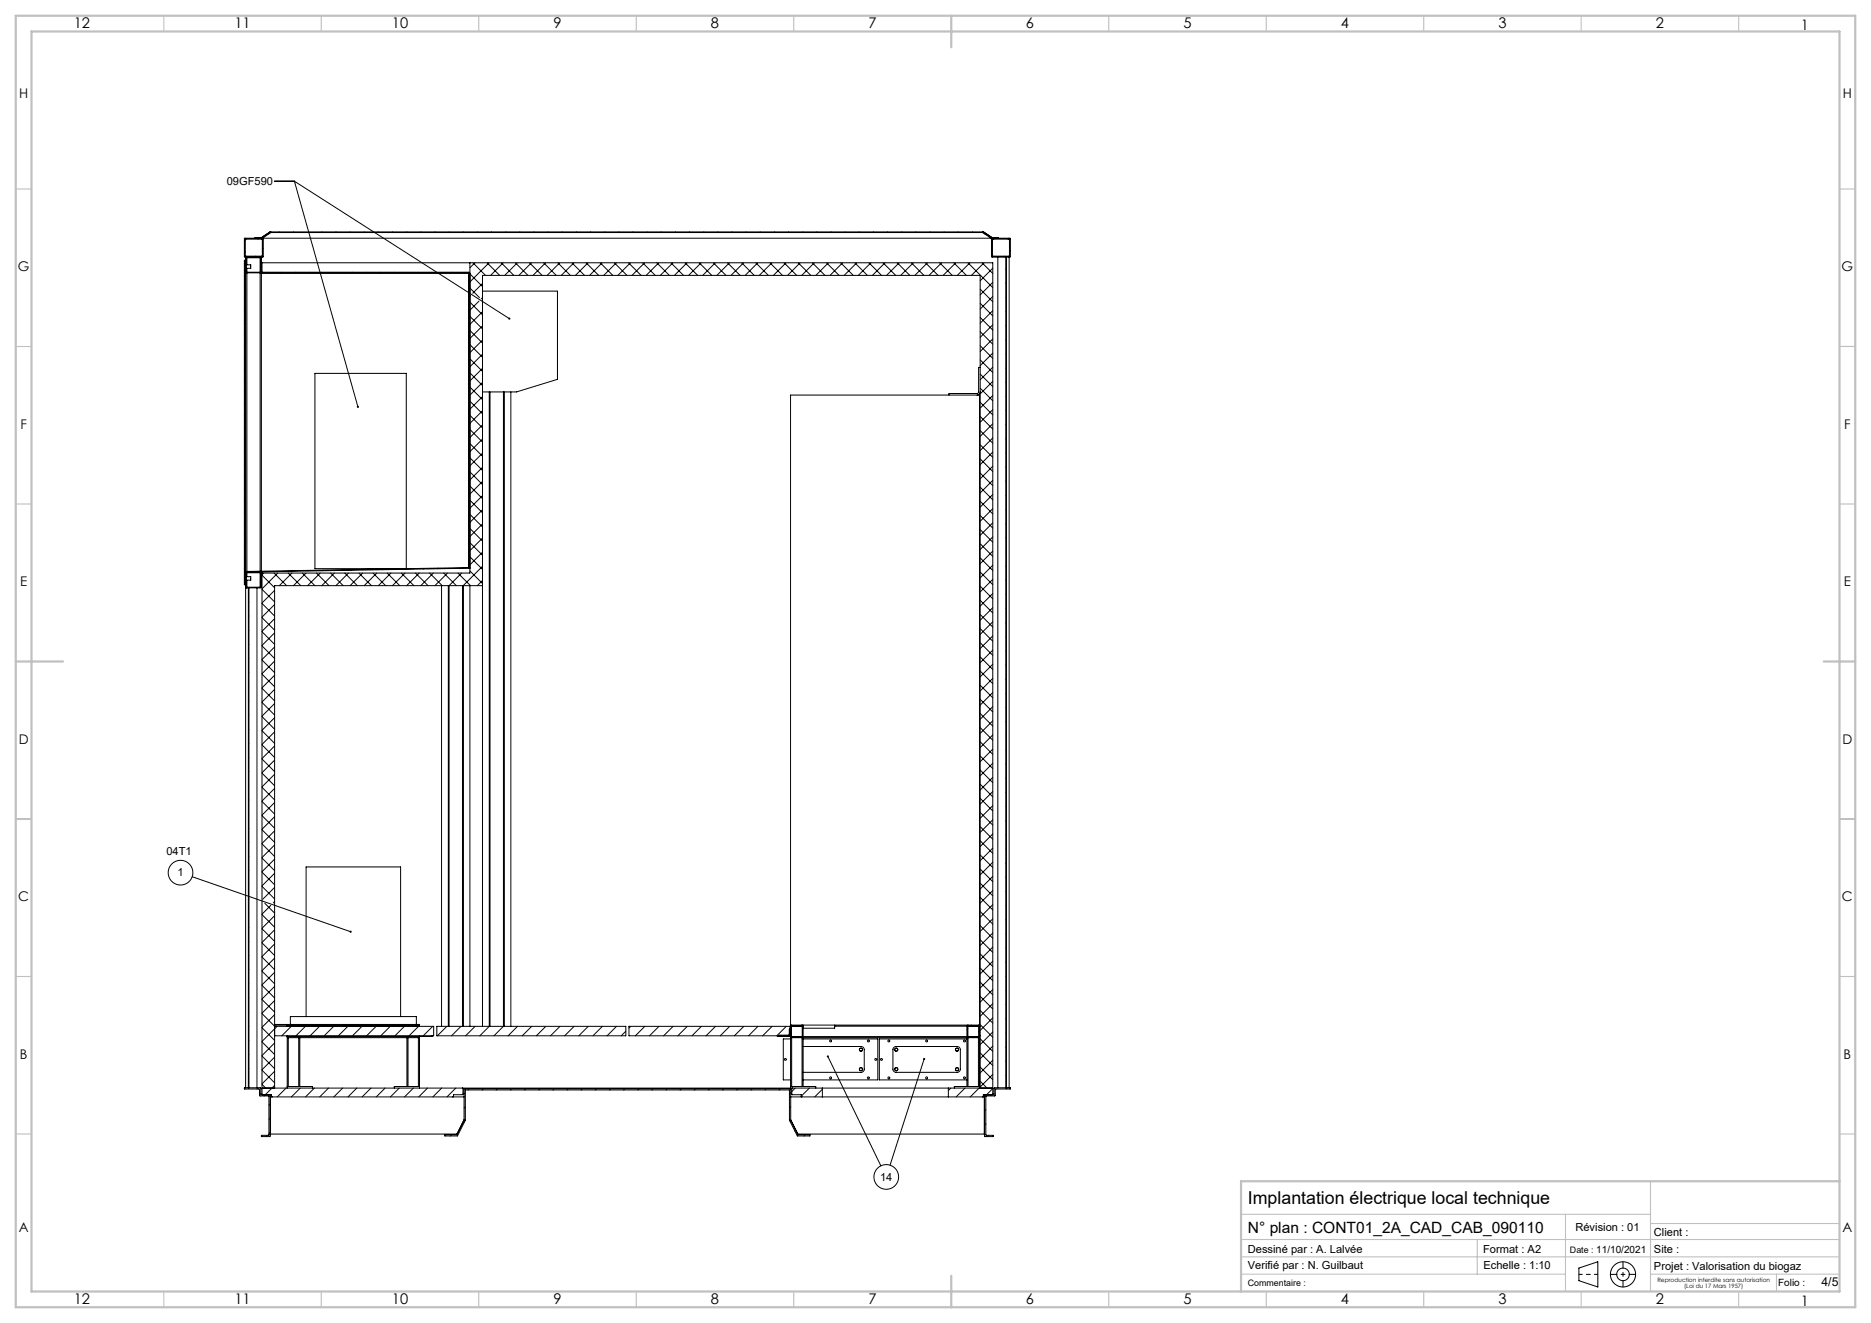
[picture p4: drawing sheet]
<svg xmlns="http://www.w3.org/2000/svg" width="594mm" height="420mm" viewBox="0 0 594 420" stroke-linecap="round" stroke-linejoin="round" font-family="sans-serif">
<g fill="none" stroke="#000" stroke-width=".32">
<path d="M87.1 57.5h6.4M93.5 57.5l20.1 71.7M93.5 57.5l68.2 43.7M77.7 75.6l-.1 .2M77.8 75.6l-.2 .2v5.6l.2 .2h5.7l.1-5.8-.2-.2M77.8 75.6h5.6M77.9 80l-.3 .3M77.9 76h5.3v5.3h-5.3zM82.4 75.4l-.5 .5M83.3 75.6l2.7-1.8h225.9l2.8 1.8 6 .1v5.9h-5.9v-5.8l.2-.2M83.4 75.6h231.2M83.6 78.8l-.3 .3"/>
<path d="M86 73.6l-3 1.8M86 73.6l-2.8 1.8h-2.2v.2M86 73.6h226M88.7 73.6l-.2 .2M93.2 73.6l-.2 .2M102.2 73.6l-.2 .2M106.7 73.6l-.2 .2M111.2 73.6l-.2 .2M115.7 73.6l-.2 .2M120.2 73.6l-.2 .2M124.6 73.6l-.2 .2M129.1 73.6l-.2 .2"/>
<path d="M133.6 73.6l-.2 .2M138.1 73.6l-.2 .2M142.6 73.6l-.2 .2M147.1 73.6l-.2 .2M151.6 73.6l-.2 .2M156.1 73.6l-.2 .2M160.6 73.6l-.2 .2M165.1 73.6l-.2 .2M169.5 73.6l-.2 .2M174 73.6l-.2 .2M178.5 73.6l-.2 .2M183 73.6l-.2 .2"/>
<path d="M187.5 73.6l-.2 .2M192 73.6l-.2 .2M196.5 73.6l-.2 .2M201 73.6l-.2 .2M205.5 73.6l-.2 .2M210 73.6l-.2 .2M214.5 73.6l-.2 .2M218.9 73.6l-.2 .2M223.4 73.6l-.2 .2M227.9 73.6l-.2 .2M232.4 73.6l-.2 .2M236.9 73.6l-.2 .2"/>
<path d="M241.4 73.6l-.2 .2M245.9 73.6l-.2 .2M250.4 73.6l-.2 .2M254.9 73.6l-.2 .2M259.4 73.6l-.2 .2M263.8 73.6l-.2 .2M268.3 73.6l-.2 .2M272.8 73.6l-.2 .2M277.3 73.6l-.2 .2M281.8 73.6l-.2 .2M286.3 73.6l-.2 .2M290.8 73.6l-.2 .2"/>
<path d="M295.3 73.6l-.2 .2M299.8 73.6l-.2 .2M304.3 73.6l-.2 .2M308.7 73.6l-.2 .2M312 73.6l2.9 1.8M312 73.6l2.7 1.8h2.3v.2M312.7 74.1l-.1 .2M315.1 76.3l-.3 .3M315.1 76h5.3v5.3h-5.3zM315.9 75.4l-.5 .5M320.2 75.6l-.3 .3M320.8 79.5l-.3 .3"/>
<path d="M77.6 82.6h.3v103h-.3zM77.6 91.4h.3M77.6 90.6h.3M77.6 95.1h.3M77.6 94.4h.3M77.6 98.1h.3M77.6 98.9h.3M77.6 87.6h.3M77.7 98.1l-.1 .1M77.9 85.2h.1M77.9 84h.1M78 86.2l.4 .4"/>
<path d="M78.2 84.1h1.4v1.1h-1.4M78.4 81.6l-.4 .4v99.4M78.4 81.8l-.2 .2v4.2l.2 .2M78.4 86.4h4.2M78.4 81.8h4.2M78.4 86.6h4.2M78.4 81.8v2.3M78.4 85.2v1.2M78.4 86.6v94.8M81 81.3l-.3 .3M82.6 81.6l.4 .4v99.3M82.6 81.8l.2 .2v4.2l-.2 .2"/>
<path d="M82.6 81.8v4.6M82.6 86.6v94.7M83 86.2l-.4 .4M83 86.6h65.8l.2 .2M83 86.4h65.8l.4 .4M83 86.7h65.8M83.2 86.4v-3h232v262h-232v-163.9M83.2 86.6v.1M84.9 86.4l-.2 .2M89.4 86.4l-.2 .2M93.9 86.4l-.2 .2M98.4 86.4l-.2 .2"/>
<path d="M111.8 86.4l-.2 .2M116.3 86.4l-.2 .2M120.8 86.4l-.2 .2M125.3 86.4l-.2 .2M143.3 86.4l-.2 .2M147.8 86.4l-.2 .2M148.8 86.7h.2M148.8 86.7l.2 .1M148.8 86.7v93.5M149 86.8v93.6M149.2 83.4v98.5h-66M149.2 87l4 4"/>
<path d="M149.2 91.4l3 3.1M149.2 95.9l4 4M149.3 93.8l-.1 .2M150.1 83.4l4 4M150.8 83.4l-1.6 1.6M152.1 95.6l-2.9 2.9M153.2 92.4h23.8v28l-13 4h-10.8M153.2 90l-3.1 3.1M153.2 94.5l-.4 .4M153.2 99l-4.2 4.2M154.6 83.4l4 4M155.3 83.4l-6.3 6.3"/>
<path d="M159.1 83.4l4 4M159.7 83.4l-4 4M163.6 83.4l4 4M164.2 83.4l-4 4M168.1 83.4l4 4M168.7 83.4l-4 4M172.6 83.4l4 4M173.2 83.4l-4 4M177.1 83.4l4 4M177.7 83.4l-4 4M181.6 83.4l4 4M182.2 83.4l-4 4"/>
<path d="M186.1 83.4l4 4M186.7 83.4l-4 4M190.6 83.4l4 4M191.2 83.4l-4 4M195 83.4l4 4M195.7 83.4l-4 4M199.5 83.4l4 4M200.2 83.4l-4 4M204 83.4l4 4M204.7 83.4l-4 4M208.5 83.4l4 4M209.1 83.4l-4 4"/>
<path d="M213 83.4l4 4M213.6 83.4l-4 4M217.5 83.4l4 4M218.1 83.4l-4 4M222 83.4l4 4M222.6 83.4l-4 4M226.5 83.4l4 4M227.1 83.4l-4 4M231 83.4l4 4M231.6 83.4l-4 4M235.5 83.4l4 4M236.1 83.4l-4 4"/>
<path d="M239.9 83.4l4 4M240.6 83.4l-4 4M244.4 83.4l4 4M245.1 83.4l-4 4M248.9 83.4l4 4M249.6 83.4l-4 4M253.4 83.4l4 4M254 83.4l-4 4M257.9 83.4l4 4M258.5 83.4l-4 4M262.4 83.4l4 4M263 83.4l-4 4"/>
<path d="M266.9 83.4l4 4M267.5 83.4l-4 4M271.4 83.4l4 4M272 83.4l-4 4M275.9 83.4l4 4M276.5 83.4l-4 4M280.4 83.4l4 4M281 83.4l-4 4M284.8 83.4l4 4M285.5 83.4l-4 4M289.3 83.4l4 4M290 83.4l-4 4"/>
<path d="M293.8 83.4l4 4M294.5 83.4l-4 4M298.3 83.4l4 4M298.9 83.4l-4 4M302.8 83.4l4 4M303.4 83.4l-4 4M307.3 83.4l7.9 7.9M307.9 83.4l-4 4M311.2 91.8l4 4M311.2 96.3l4 4M311.8 83.4l3.4 3.4M312.4 83.4l-4 4"/>
<path d="M315.1 80.8l-.3 .3M315.2 85.1l-4 4M315.2 89.6l-4 4M315.2 94.1l-4 4M315.2 98.6l-4 4M316.8 81.6v263.7M319 81.3l-.3 .3M319.3 81.6v263.7M319.5 81.6v263.7M319.5 85.3l-.2 .2M319.5 89.8l-.2 .2M319.5 94.3l-.2 .2"/>
<path d="M319.5 98.8l-.2 .2M320.4 81.6v263.7M77.6 117.6h.3M77.6 116.9h.3M77.6 105.6h.3M77.6 106.4h.3M77.6 110.1h.3M77.6 109.4h.3M77.6 113.1h.3M77.6 113.9h.3M77.6 102.6h.3M77.6 101.9h.3"/>
<path d="M77.9 108.2h.1M77.9 107h.1M77.9 102.4l-.2 .2M100 118.5h29v62h-29zM149.2 100.4l4 4M149.2 104.9l4 4M149.2 109.4l4 4M149.2 113.9l4 4M149.2 118.4l4 4M153.2 103.5l-4.2 4.2M153.2 108l-4.2 4.2M153.2 112.4l-4.2 4.2"/>
<path d="M153.2 116.9l-4 4M311.2 116.6h-.5l-.2 8.2-9.2 .1v.5M311.2 100.8l4 4M311.2 105.3l4 4M311.2 109.8l4 4M311.2 114.2l4 4M311.2 118.7l4 4M315.2 103.1l-4 4M315.2 107.6l-4 4M315.2 112.1l-4 4M315.2 116.6l-4 4M319.5 103.3l-.2 .1"/>
<path d="M319.5 107.8l-.2 .1M319.5 112.2l-.2 .2M319.5 116.7l-.2 .2M77.6 139.4h.3M77.6 136.4h.3M77.6 135.6h.3M77.6 128.1h.3M77.6 128.9h.3M77.6 132.6h.3M77.6 131.9h.3M77.6 121.4h.3M77.6 120.6h.3"/>
<path d="M77.6 124.4h.3M77.6 125.1h.3M77.6 120.6v.1M77.9 124.9l-.3 .2M149.2 122.9l4 4M149.2 127.4l4 4M149.2 131.9l4 4M149.2 136.3l4 4M153.2 121.4l-4 4M153.2 125.9l-4.2 4.2M153.2 130.4l-4.2 4.2M153.2 134.9l-4.2 4.2"/>
<path d="M153.2 139.4l-4.2 4.2M155.3 124.4v201.4l-3 3M155.4 124.4v201.4M155.5 124.4v201.4M159.8 124.4v201.4l-3 3M159.9 124.4v201.4M160 124.4v201.4M162.2 124.4v201.4M251 125.4h60v200h-60zM311.2 124.4a1 1 0 0 1-1 1M311.2 123.2l4 4M311.2 127.7l4 4"/>
<path d="M311.2 132.2l4 4M311.2 136.7l4 4M315.2 121.1l-4 4M315.2 125.6l-4 4M315.2 130l-4 4M315.2 134.5l-4 4M315.2 139l-4 4M319.5 121.2l-.2 .2M319.5 125.7l-.2 .2M319.5 130.2l-.2 .2M319.5 134.7l-.2 .2M319.5 139.2l-.2 .2"/>
<path d="M77.6 155.1h.3M77.6 154.4h.3M77.6 158.9h.3M77.6 158.1h.3M77.6 146.9h.3M77.6 147.6h.3M77.6 151.4h.3M77.6 150.6h.3M77.6 143.1h.3M77.6 143.9h.3M77.6 140.1h.3M77.9 147.3l-.3 .3"/>
<path d="M149.2 140.8l4 4M149.2 145.3l4 4M149.2 149.8l4 4M149.2 154.3l4 4M149.2 158.8l4 4M153.2 143.9l-4 4M153.2 148.4l-4 4M153.2 152.9l-4.2 4.2M153.2 157.3l-4.2 4.2M311.2 141.2l4 4M311.2 145.7l4 4M311.2 150.2l4 4"/>
<path d="M311.2 154.7l4 4M311.2 159.1l4 4M315.2 143.5l-4 4M315.2 148l-4 4M315.2 152.5l-4 4M315.2 157l-4 4M319.5 143.7l-.2 .2M319.5 148.2l-.2 .1M319.5 152.7l-.2 .1M319.5 157.1l-.2 .2M77.6 169.4h.3M77.6 170.1h.3"/>
<path d="M77.6 165.6h.3M77.6 166.4h.3M77.6 177.6h.3M77.6 176.9h.3M77.6 173.1h.3M77.6 173.9h.3M77.6 161.9h.3M77.6 162.6h.3M77.9 161.2h.1M77.9 160h.1M149.2 163.3l4 4M149.2 167.8l4 4"/>
<path d="M149.2 172.3l4 4M149.2 176.8l4 4M153.2 161.8l-4.2 4.2M153.2 166.3l-4.2 4.2M153.2 170.8l-4 4M153.2 175.3l-4 4M153.2 179.8l-6.1 6.1-.1 139.9M311.2 163.6l4 4M311.2 168.1l4 4M311.2 172.6l4 4M311.2 177.1l4 4M315.2 161.5l-4 4"/>
<path d="M315.2 166l-4 4M315.2 170.5l-4 4M315.2 174.9l-4 4M315.2 179.4l-4 4M319.5 161.6l-.2 .2M319.5 166.1l-.2 .2M319.5 170.6l-.2 .2M319.5 175.1l-.2 .2M319.5 179.6l-.2 .2M77.6 180.6h.3M77.9 184.2h.1M77.9 183h.1"/>
<path d="M77.9 183.3l-.3 .3M78 181.4l71-1.2v.2l-71 1.2zM78 181.6v4.6l.4 .4M78.2 183.1h1.4v1.1h-1.4M78.2 183l-.2 .2M78.4 181.8l-.2 .2v4.2l.2 .2M78.4 181.6l-.4 .4M78.4 186.4h4.2M78.4 181.6h4.2M78.4 181.8h4.2M78.4 181.6h.1M78.4 181.8v1.3"/>
<path d="M78.4 184.2v2.2M78.8 186.6v158.7M79 186.6v158.7M79 191.1l-.2 .2M79 195.6l-.2 .2M79.2 186.4l-.4 .4M79.7 181.4l-.4 .4M81.6 186.6v158.7M82.6 181.6l.4 .4M82.6 181.8l.2 .2v4.2l-.2 .2M82.6 181.5v.1M82.6 181.8v4.6"/>
<path d="M83 181.5l-.1 5-4.9 .1v158.7M83 182.6l-.2 .2M83.2 182.6l4 4M83.2 187.1l4 4M83.2 191.6l4 4M83.2 196.1l4 4M83.7 181.9l-.5 .5M84.3 181.3l-.2 .2M87 181.9l4 4M87.2 187.4l-4 4M87.2 191.9l-4 4M87.2 196.4l-4 4"/>
<path d="M88.2 181.9l-5 5M91.5 181.9l4 4M92.7 181.9l-4 4M96 181.9l4 4M97.2 181.9l-4 4M98 181.1l-.2 .2M100.5 181.9l4 4M101.7 181.9l-4 4M102.6 181l-.2 .2M105 181.9l4 4M106.2 181.9l-4 4M107.2 180.9l-.2 .2"/>
<path d="M109.5 181.9l4 4M110.6 181.9l-4 4M111.7 180.8l-.2 .2M113.9 181.9l4 4M115.1 181.9l-4 4M118.4 181.9l4 4M119.6 181.9l-4 4M122.9 181.9l4 4M124.1 181.9l-4 4M125.4 180.6l-.2 .2M127.4 181.9l4 4M128.6 181.9l-4 4"/>
<path d="M130 180.5l-.2 .2M131.9 181.9l4 4M133.1 181.9l-4 4M134.6 180.4l-.2 .2M136.4 181.9l4 4M137.6 181.9l-4 4M139.1 180.4l-.2 .2M140.2 185.9v139.9M140.9 181.9l4 4M142.1 181.9l-4 4M142.3 185.9v139.9M142.4 185.9v139.9"/>
<path d="M145.4 181.9l4 4M146.6 181.9l-4 4-.1 139.9M146.8 185.9v139.9M146.9 185.9v139.9M149 180.4h.2h-.4M149.2 185.9v139.9M149.2 181.2l4 4M153.2 185.9h-66v159.5M153.2 184.3l-1.7 1.6M311.2 181.6l4 4M311.2 186.1l4 4M311.2 190.6l4 4"/>
<path d="M311.2 195.1l4 4M311.2 199.6l4 4M315.2 183.9l-4 4M315.2 188.4l-4 4M315.2 192.9l-4 4M315.2 197.4l-4 4M319.5 184.1l-.2 .2M319.5 188.6l-.2 .2M319.5 193.1l-.2 .1M319.5 197.6l-.2 .1M79 200.1l-.2 .1M79 204.6l-.2 .1"/>
<path d="M79 209l-.2 .2M79 213.5l-.2 .2M79 218l-.2 .2M83.2 200.6l4 4M83.2 205l4 4M83.2 209.5l4 4M83.2 214l4 4M83.2 218.5l4 4M87.2 200.9l-4 4M87.2 205.4l-4 4M87.2 209.9l-4 4M87.2 214.4l-4 4"/>
<path d="M87.2 218.9l-4 4M311.2 204l4 4M311.2 208.5l4 4M311.2 213l4 4M311.2 217.5l4 4M315.2 201.9l-4 4M315.2 206.4l-4 4M315.2 210.9l-4 4M315.2 215.4l-4 4M315.2 219.8l-4 4M319.5 202l-.2 .2M319.5 206.5l-.2 .2"/>
<path d="M319.5 211l-.2 .2M319.5 215.5l-.2 .2M79 222.5l-.2 .2M79 227l-.2 .2M79 231.5l-.2 .2M79 236l-.2 .2M83.2 223l4 4M83.2 227.5l4 4M83.2 232l4 4M83.2 236.5l4 4M87.2 223.3l-4 4M87.2 227.8l-4 4"/>
<path d="M87.2 232.3l-4 4M87.2 236.8l-4 4M311.2 222l4 4M311.2 226.5l4 4M311.2 231l4 4M311.2 235.5l4 4M311.2 240l4 4M315.2 224.3l-4 4M315.2 228.8l-4 4M315.2 233.3l-4 4M315.2 237.8l-4 4M319.5 220l-.2 .2"/>
<path d="M319.5 224.5l-.2 .2M319.5 229l-.2 .2M319.5 233.5l-.2 .2M319.5 238l-.2 .1M79 240.5l-.2 .2M79 245l-.2 .1M79 249.5l-.2 .1M79 253.9l-.2 .2M79 258.4l-.2 .2M83.2 241l4 4M83.2 245.5l4 4M83.2 249.9l4 4"/>
<path d="M83.2 254.4l4 4M83.2 258.9l4 4M87.2 241.3l-4 4M87.2 245.8l-4 4M87.2 250.3l-4 4M87.2 254.8l-4 4M87.2 259.3l-4 4M311.2 244.5l4 4M311.2 249l4 4M311.2 253.4l4 4M311.2 257.9l4 4M315.2 242.3l-4 4"/>
<path d="M315.2 246.8l-4 4M315.2 251.3l-4 4M315.2 255.8l-4 4M319.5 242.5l-.2 .1M319.5 246.9l-.2 .2M319.5 251.4l-.2 .2M319.5 255.9l-.2 .2M61 278.3l50.3 17.5M79 262.9l-.2 .2M79 267.4l-.2 .2M79 271.9l-.2 .2M79 276.4l-.2 .2"/>
<path d="M83.2 263.4l4 4M83.2 267.9l4 4M83.2 272.4l4 4M83.2 276.9l4 4M87.2 263.8l-4 4M87.2 268.2l-4 4M87.2 272.7l-4 4M87.2 277.2l-4 4M311.2 262.4l4 4M311.2 266.9l4 4M311.2 271.4l4 4M311.2 275.9l4 4"/>
<path d="M315.2 260.3l-4 4M315.2 264.8l-4 4M315.2 269.2l-4 4M315.2 273.7l-4 4M315.2 278.2l-4 4M319.5 278.4l-.2 .2M319.5 260.4l-.2 .2M319.5 264.9l-.2 .2M319.5 269.4l-.2 .2M319.5 273.9l-.2 .2M79 280.9l-.2 .2M79 285.4l-.2 .2"/>
<path d="M79 289.9l-.2 .1M79 294.4l-.2 .1M79 298.8l-.2 .2M83.2 281.4l4 4M83.2 290.4l4 4M83.2 294.8l4 4M83.2 299.3l4 4M84.1 286.8l3.1 3.1M86 287.4l-2.8 2.8M87.2 281.7l-3.8 3.8M87.2 286.2l-.4 .4M87.2 290.7l-4 4"/>
<path d="M87.2 295.2l-4 4M87.2 299.7l-4 4M311.2 280.4l4 4M311.2 284.9l4 4M311.2 289.4l4 4M311.2 293.9l4 4M311.2 298.3l4 4M315.2 282.7l-4 4M315.2 287.2l-4 4M315.2 291.7l-4 4M315.2 296.2l-4 4M319.5 282.9l-.2 .1"/>
<path d="M319.5 287.4l-.2 .1M319.5 291.8l-.2 .2M319.5 296.3l-.2 .2M79 303.3l-.2 .2M79 307.8l-.2 .2M79 312.3l-.2 .2M79 316.8l-.2 .2M83.2 303.8l4 4M83.2 308.3l4 4M83.2 312.8l4 4M83.2 317.3l4 4M87.2 304.2l-4 4"/>
<path d="M87.2 308.7l-4 4M87.2 313.1l-4 4M87.2 317.6l-4 4M311.2 302.8l4 4M311.2 307.3l4 4M311.2 311.8l4 4M311.2 316.3l4 4M315.2 300.7l-4 4M315.2 305.2l-4 4M315.2 309.7l-4 4M315.2 314.1l-4 4M315.2 318.6l-4 4"/>
<path d="M319.5 300.8l-.2 .2M319.5 305.3l-.2 .2M319.5 309.8l-.2 .2M319.5 314.3l-.2 .2M319.5 318.8l-.2 .2M79 321.3l-.2 .2M79 325.8l-.2 .2M79 330.3l-.2 .2M79 334.8l-.2 .1M79 339.3l-.2 .1M83.2 321.8l4 4h50.5v3h-50.5M83.2 326.3l4 4"/>
<path d="M83.2 330.8l4 4M83.2 335.3l4 4M83.2 339.7l4 4.1M87.2 325.2h46v.2h-46M87.2 322.1l-4 4M87.2 331.1l-4 4M87.2 335.6l-4 4M88 325.8l-4.8 4.8M91.2 329.1l.3 .3M91.2 328.8v.2M91.2 329.1h42M91.2 325.8h.1"/>
<path d="M91.2 329v.1M91.3 325.5l-.1 .3 .3-.4zM91.5 329.4h-.3v16M91.5 329.4h3.3M91.5 329.4v15.5M92.2 325.2v-2.5h40v2.5M92.5 325.8l-3 3M94.8 329.4h.4M94.8 329.4v15.5M95.2 329.4h34M95.2 329.4v15.5M97 325.8l-3 3"/>
<path d="M97.2 322.7v-47.5h30v47.5M101.4 325.8l-3 3M105.9 325.8l-3 3M110.4 325.8l-3 3M114.9 325.8l-3 3M119.4 325.8l-3 3M123.9 325.8l-3 3M128.4 325.8l-3 3M129.2 329.4h.3M129.2 329.4v15.5M129.5 329.4h3.3M129.5 329.4v15.5"/>
<path d="M132.8 329.4h.4v16M132.8 325.4l.4 .4zM132.8 329.4v15.5M132.9 325.8l-3 3M133.2 329.1l-.4 .3M133.2 328.8v.3M133.2 325.8h.1M137.1 328.8l.1 .2h-46M137.4 325.8l-3 3M138.7 325.8h60v3h-60zM141.9 325.8l-3 3M146.3 325.8l-3 3"/>
<path d="M150.8 325.8l-3 3M153.2 325.8v-238.4h158v258M164.3 325.8l-3 3M168.8 325.8l-3 3M173.3 325.8l-3 3M177.8 325.8l-3 3M182.3 325.8l-3 3M186.8 325.8l-3 3M191.2 325.8l-3 3M195.7 325.8l-3 3M198.7 327.4l-1.5 1.4M200.2 325.8l-.5 .6"/>
<path d="M204.7 325.8l-3 3M209.2 325.8l-3 3M213.7 325.8l-3 3M218.2 325.8l-3 3M222.7 325.8l-3 3M227.2 325.8l-3 3M231.7 325.8l-3 3M236.1 325.8l-3 3M240.6 325.8l-3 3M245.1 325.8l-3 3M249.6 325.8l-3 3M250.8 325.8v3h-51.1v-3h51.3"/>
<path d="M251 325.8v3.3l.3 .3M251 326.5l-.4 .3-.2 1.8h-3.1l-.3 .4h4M251 329.8h-2.3v13h2.3M251 329h-.1M251.3 328.7l-.3 .3M251.3 329.1h3.4M251.3 325.8h3.4M251.3 325.8v3.3M251.3 325.4l-.3 .4M251.3 329.4h-.3v16M251.3 329.4h3.3M251.3 329.4v15.5"/>
<path d="M254.5 325.4l-.3 .3M254.6 325.4l.4 .4M254.6 329.4h.4M254.6 329.4v15.5M254.7 325.8v3.3M255 329.1l-.4 .3M255 332.2h18.4a1 1 0 0 1 1 1v6.2a1 1 0 0 1-1 1h-18.4M255 329.4h52M255 325.4v3.7M255 329.4v15.5M255 329.1h52M255 329.8h23.7v13h-23.7"/>
<path d="M262.8 335.4l16.9 34.7M265 325.8h42M265 325.4v1h-10M283.8 332.5l.7-.3h19.4a1 1 0 0 1 1 1v6.2a1 1 0 0 1-1 1h-19.4a1 1 0 0 1-1-1v-6.2zM293.4 336.2l-10.8 33.7M307 329.1l.3 .3M307 329.4h.3M307 325.8v3.3M307 329.4v15.5M307 329.8h-27.8v13h27.8M307.3 325.8h3.4M307.3 329.1h3.4"/>
<path d="M307.3 325.8v3.3M307.3 326.5l-.3 .3M307.3 325.4l-.3 .4M307.3 329.4h3.3M307.3 329.4v15.5M308.4 325.4l-.3 .3M309.2 329.1l-.3 .3M310.6 325.4l.4 .4M310.6 329.4h.4v16M310.6 329.4v15.5M310.7 325.8v3.3M311 325.8v3.3l-.4 .3"/>
<path d="M311 325.8h.2M311 328.8h.2M311 327.3l-.3 .3M311.2 320.8l4 4M311.2 325.3l4 4M311.2 329.8l4 4M311.2 334.3l4 4M311.2 338.8l4 4M315.2 332.1l-4 4M315.2 336.6l-4 4M315.2 323.1l-4 4M315.2 327.6l-4 4"/>
<path d="M319.5 327.8l-.2 .1M319.5 332.3l-.2 .1M319.5 336.8l-.2 .1M319.5 323.3l-.2 .2M79 343.7l-.2 .2M81.9 345.3l-.4 .4M83.2 344.2l1.2 1.2M83.4 345.4l-.2 .2v1.8l.2 .1M85.6 347.5l.2 .2v13l-2.7 .1v-.4l2.3-.1v-12.3l-2.9-.1-.2-2.2h-4.6l-.1-.3 5.1-.1 .2 2.2h3.3l.2 .7M85.8 350.5l-.4 .4M85.8 355l-.4 .4M85.8 359.4l-.4 .4"/>
<path d="M87.2 340.1l-4 4M87.2 344.6l-3.4 3.3M90.8 345.4l-2.8 2.8M91.2 344.9h8v.5M95.3 345.4l-2.8 2.8M99.8 345.4l-2.8 2.8M104.3 345.4l-2.8 2.8M108.8 345.4l-2.8 2.8M113.3 345.4l-2.8 2.8M117.8 345.4l-2.8 2.8M122.3 345.4l-2.8 2.8M126.7 345.4l-2.8 2.8"/>
<path d="M131.2 345.4l-2.8 2.8M133.2 344.9h-8v.5M135.7 345.4l-2.8 2.8M140.2 345.4l-2.8 2.8M144.7 345.4l-2.8 2.8M146.8 345.4l.2 .2-.1 1.9h-2.9l-.2 .7M147.3 348.2h-61.4v11.8h59.2M147.3 345.6h103.7v9.9l2.4 4.7h3.7v.4h-4l-2.5-5v-9.6h-102.9v9.6l-2.5 5h-4v-.4h3.8l2.3-4.7zM147.5 356.1l-.9 .9M147.7 346.9l-.4 .4M147.7 351.4l-.4 .4M149 345.6l-.4 .4"/>
<path d="M153.5 345.6l-.4 .4M158 345.6l-.4 .4M162.5 345.6l-.4 .4M167 345.6l-.4 .4M171.4 345.6l-.4 .4M175.9 345.6l-.4 .4M180.4 345.6l-.4 .4M184.9 345.6l-.4 .4M189.4 345.6l-.4 .4M193.9 345.6l-.4 .4M198.4 345.6l-.4 .4M202.9 345.6l-.4 .4"/>
<path d="M207.4 345.6l-.4 .4M211.9 345.6l-.4 .4M216.3 345.6l-.4 .4M220.8 345.6l-.4 .4M225.3 345.6l-.4 .4M229.8 345.6l-.4 .4M234.3 345.6l-.4 .4M238.8 345.6l-.4 .4M243.3 345.6l-.4 .4M247.8 345.6l-.4 .4M251 344.9h8v.5M251 348.2h61.5v11.8h-59.2"/>
<path d="M251 346.9l-.4 .4M251 351.4l-.4 .4M251.1 355.7l-.3 .3M251.6 345.4l-.2 .2v1.9h3v.5M252.5 345.4l-1.1 1.1M252.6 358.7l-.3 .3M254.4 348l.2 .2M257 345.4l-2.6 2.6M261.1 345.4v2.8M261.1 345.8l-2.5 2.4M301.1 345.4v2.8M301.9 345.4l-.8 .8"/>
<path d="M306.4 345.4l-2.8 2.8M310.8 345.4l-2.8 2.8M311 344.9h-8v.5M311.2 343.2l2.2 2.2M312.8 347.5l-.2 .2v13l2.7 .1v-.4l-2.3-.1v-12.3l2.9-.1 .2-2.2h4.6l.1-.3-5.1-.1-.2 2.2h-3.3l-.2 .7M313 352.3l-.4 .4M313 356.8l-.4 .4M315 345.4l.2 .2v1.8l-.2 .1M315.2 345.6l-2.6 2.6M315.2 341.1l-4 4M319.5 341.2l-.2 .2M319.9 345.3l-.4 .4"/>
<path d="M84.8 360.4l-.4 .4M143.4 360.2l-.4 .4M255.6 360.2l-.4 .4M313.8 360.4l-.4 .4M501.3 402.6l6-2v8l-6-2z"/>
<circle cx="57.3" cy="277" r="3.9"/>
<circle cx="249.3" cy="336.3" r=".3"/>
<circle cx="263.7" cy="330.5" r=".3"/>
<circle cx="273.3" cy="333.2" r=".5"/>
<circle cx="273.3" cy="339.4" r=".48"/>
<circle cx="273.3" cy="333.2" r=".48"/>
<circle cx="273.3" cy="339.4" r=".5"/>
<circle cx="275.7" cy="330.5" r=".3"/>
<circle cx="278" cy="336.3" r=".3"/>
<circle cx="279.8" cy="336.3" r=".3"/>
<circle cx="282.2" cy="330.5" r=".3"/>
<circle cx="284.5" cy="333.2" r=".5"/>
<circle cx="284.5" cy="339.4" r=".48"/>
<circle cx="284.5" cy="333.2" r=".48"/>
<circle cx="284.5" cy="339.4" r=".5"/>
<circle cx="294.2" cy="330.5" r=".3"/>
<circle cx="303.8" cy="333.2" r=".5"/>
<circle cx="303.8" cy="339.4" r=".5"/>
<circle cx="303.8" cy="339.4" r=".48"/>
<circle cx="303.8" cy="333.2" r=".48"/>
<circle cx="306.2" cy="330.5" r=".3"/>
<circle cx="263.7" cy="342.2" r=".3"/>
<circle cx="275.7" cy="342.2" r=".3"/>
<circle cx="282.2" cy="342.2" r=".3"/>
<circle cx="294.2" cy="342.2" r=".3"/>
<circle cx="306.2" cy="342.2" r=".3"/>
<circle cx="281.4" cy="373.6" r="3.9"/>
<circle cx="515.3" cy="404.6" r="4"/>
<circle cx="515.3" cy="404.6" r="2"/>
</g>
<path d="M515.3 400.6v8M519.3 404.6h-8" fill="none" stroke="#000" stroke-width=".32" stroke-dasharray="30.5 1.3 1.3 1.3" stroke-dashoffset="28.4"/>
<path d="M501.3 404.6h6" fill="none" stroke="#000" stroke-width=".32" stroke-dasharray="30.5 1.3 1.3 1.3" stroke-dashoffset="29.4"/>
<g fill="none" stroke="#c0c0c0" stroke-width=".35">
<path d="M52 5v5M102 5v5M152 5v5M202 5v5M252 5v5M352 5v5M402 5v5M452 5v5M502 5v5M552 5v5M5 60h5M584 60h5"/>
<path d="M5 110h5M584 110h5M5 160h5M584 160h5M5 260h5M584 260h5M5 310h5M584 310h5M5 360h5M584 360h5M524 375v35M394 385.5h130"/>
<path d="M394 399h190M394 393.5h190M469 393.5v11M497 385.5v24.5M524 388.4h60M52 410v5M102 410v5M152 410v5M202 410v5M252 410v5M352 410v5M394 404.5h103"/>
<path d="M402 410v5M452 410v5M502 410v5M524 404.5h60M552 410v5M564 404.5v5.5"/>
</g>
<path d="M5 5h584v410h-584zM10 10h574v400h-574zM302 5v10M5 210h15M579 210h10M584 375h-190v35M302 405v10" fill="none" stroke="#c0c0c0" stroke-width=".7"/>
<path d="M262.6 335.1a.34 .34 0 0 0 .1 .6 .34 .34 0 0 0 .5-.3 .34 .34 0 0 0-.5-.3l.1 .3zM293.2 335.9a.34 .34 0 0 0 0 .5 .34 .34 0 0 0 .5 0 .34 .34 0 0 0-.2-.5l-.1 .3 .1-.3zM113.4 129v.4l.3 .1-.1-.3 .1 .3 .2-.1-.1-.5zM161.4 100.9l.1 .5h.4l-.2-.2 .3 .1v-.4zM111.1 295.6v.4h.5v-.1l-.3-.1 .3 .1-.1-.4z" fill="#000"/>
<text font-size="5.6" x="396.2" y="382.1">Implantation électrique local technique</text>
<text font-size="4.9" x="396.2" y="391.4">N° plan : CONT01_2A_CAD_CAB_090110</text>
<g font-size="4.7">
<text x="23.4" y="9">12</text>
<text x="74.4" y="9">11</text>
<text x="124.4" y="9">10</text>
<text x="175.7" y="9">9</text>
<text x="225.7" y="9">8</text>
<text x="275.7" y="9">7</text>
<text x="325.7" y="9">6</text>
<text x="375.7" y="9">5</text>
<text x="425.7" y="9">4</text>
<text x="475.7" y="9">3</text>
<text x="525.7" y="9">2</text>
<text x="23.4" y="414">12</text>
<text x="74.4" y="414">11</text>
<text x="124.4" y="414">10</text>
<text x="175.7" y="414">9</text>
<text x="225.7" y="414">8</text>
<text x="275.7" y="414">7</text>
<text x="325.7" y="414">6</text>
<text x="375.7" y="414">5</text>
<text x="425.7" y="414">4</text>
<text x="475.7" y="414">3</text>
<text x="525.7" y="414">2</text>
</g>
<g font-size="4.6">
<text x="571.7" y="9.5">1</text>
<text x="571.7" y="414.5">1</text>
</g>
<g font-size="4.2">
<text x="6.1" y="31.2">H</text>
<text x="585.1" y="31.2">H</text>
<text x="5.7" y="86.1">G</text>
<text x="584.7" y="86.1">G</text>
<text x="6.5" y="136.2">F</text>
<text x="585.5" y="136.2">F</text>
<text x="6.4" y="186.2">E</text>
<text x="585.4" y="186.2">E</text>
<text x="5.9" y="236.2">D</text>
<text x="584.9" y="236.2">D</text>
<text x="5.8" y="286.2">C</text>
<text x="584.8" y="286.2">C</text>
<text x="6.3" y="336.2">B</text>
<text x="585.3" y="336.2">B</text>
<text x="5.9" y="391.2">A</text>
<text x="584.9" y="391.2">A</text>
</g>
<text font-size="3.9" x="578.3" y="408.3">4/5</text>
<g font-size="3.5">
<text x="72" y="58.8">09GF590</text>
<text x="52.8" y="271.3">04T1</text>
<text x="56.3" y="278.2">1</text>
<text x="279.4" y="374.8">14</text>
<text x="500.2" y="390.8">Révision : 01</text>
<text x="525.1" y="392.4">Client :</text>
<text x="396.2" y="397.8">Dessiné par : A. Lalvée</text>
<text x="470.9" y="397.7">Format : A2</text>
<text x="525.1" y="397.6">Site :</text>
<text x="396.2" y="402.9">Verifié par : N. Guilbaut</text>
<text x="471" y="402.8">Echelle : 1:10</text>
<text x="525.1" y="403">Projet : Valorisation du biogaz</text>
</g>
<text font-size="3.2" x="564.5" y="408.3">Folio :</text>
<g font-size="2.8">
<text x="498.4" y="397.6">Date : 11/10/2021</text>
<text x="396.2" y="408.1">Commentaire :</text>
</g>
<g font-size="1.9">
<text x="526.2" y="407.1">Reproduction interdite sans autorisation</text>
<text x="534.7" y="408.9">(Loi du 17 Mars 1957)</text>
</g>
</svg>
